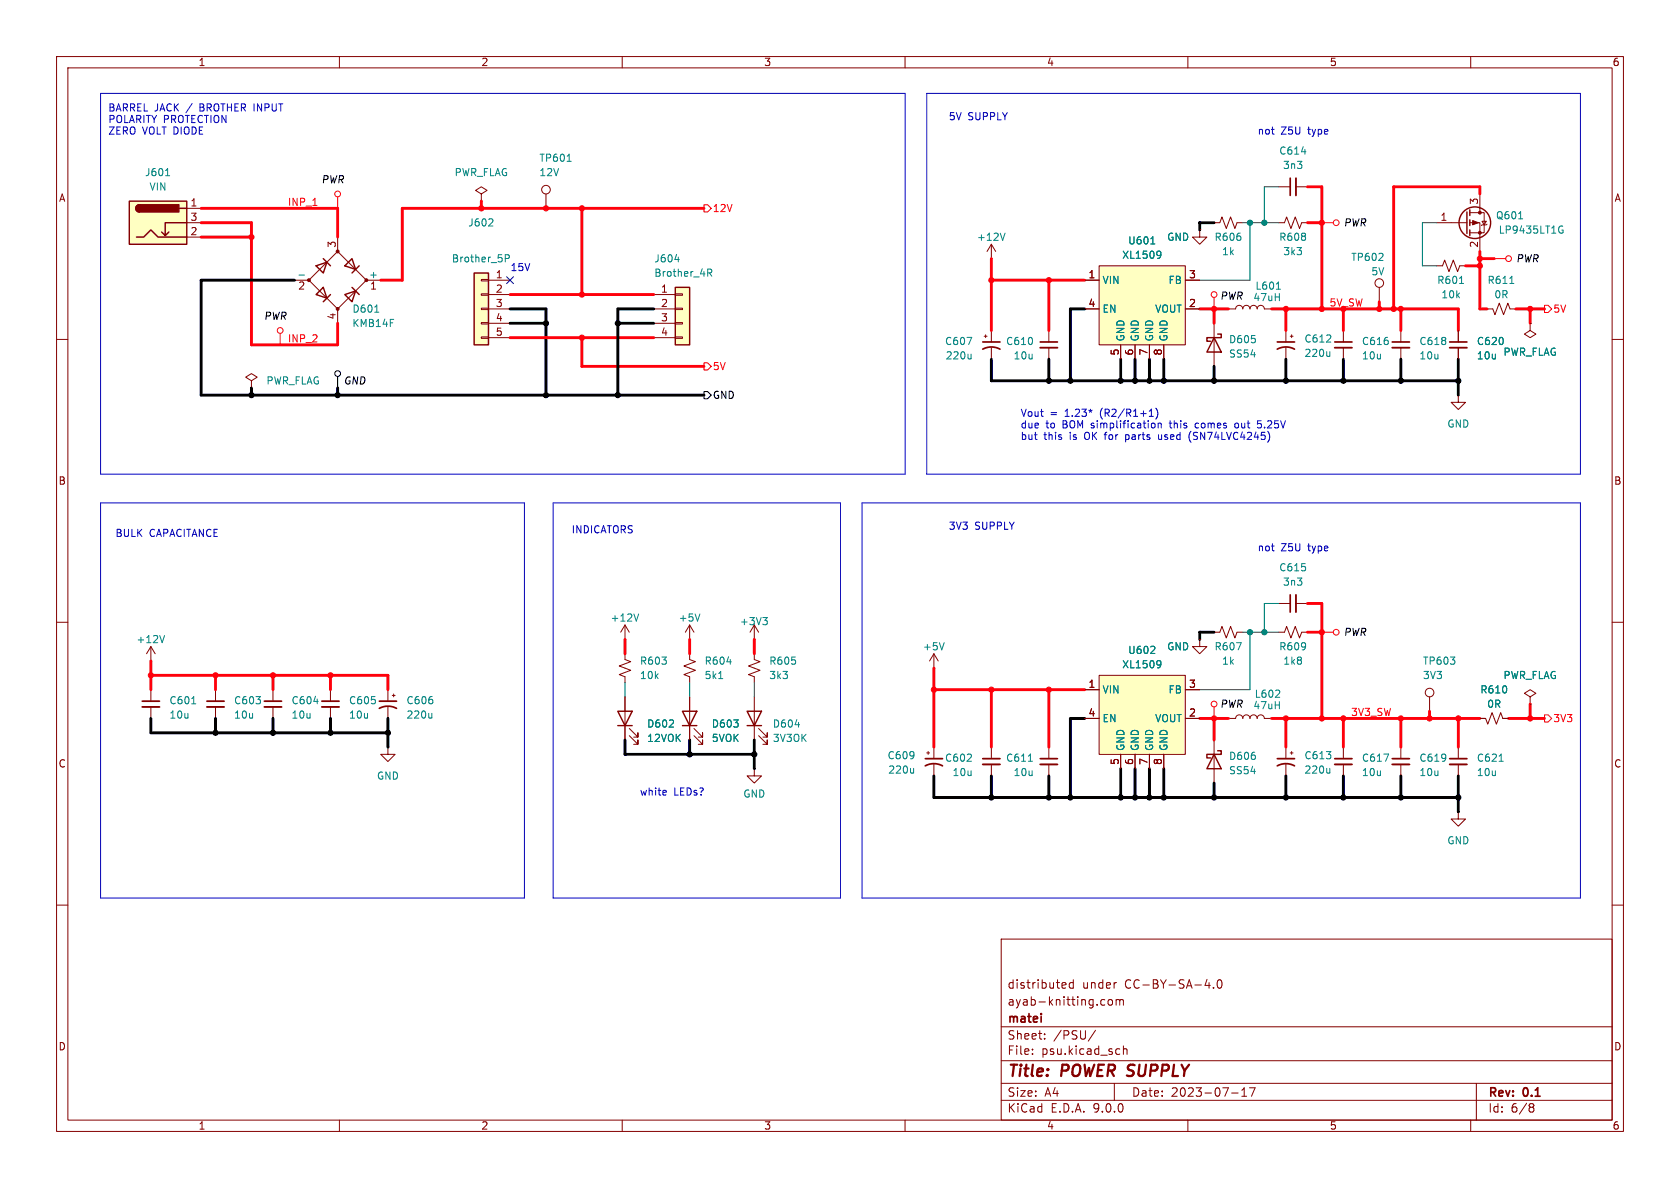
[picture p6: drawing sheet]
<svg xmlns="http://www.w3.org/2000/svg" width="297mm" height="210mm" viewBox="0 0 297 210" stroke-linecap="round" stroke-linejoin="round" font-family="sans-serif">
<path d="M0 0h297v210h-297z" fill="#fff" stroke="#fff" stroke-width=".18"/>
<g fill="none" stroke="#840000" stroke-width=".18">
<path d="M10 10h277v190h-277zM12 12h273v186h-273zM60 10v2M110 10v2M160 10v2M210 10v2M260 10v2M85.1 34.3l1-.6-1-.7-1 .7 1 .6v1.3M85.1 35.6h.1M96.5 34.3v2.5M52.1 49.5h2.5M59.7 44.5l5.1 5-5.1 5.1-5.1-5.1z"/>
<path d="M59.7 41.9v2.6M59.7 54.6v2.6M64.8 49.5h2.5M257.8 58.4v2.1M10 60h2M44.4 67.3l1.1-.6-1.1-.7-1 .7 1 .6v1.3M44.4 68.6h.1M257.8 61.5v2M285 60h2M10 110h2M165.1 118.1h.1M165.1 115.6l-.8 1.2"/>
<path d="M165.1 115.6l.8 1.2M165.1 115.6v2.5M285 110h2M247.6 132.1v2M247.6 135.1v2.1M10 160h2M177 166h108v32h-108zM188.2 173.7l.3 .4-.8 .1M188.4 174.6l-.2 .1M189.7 173.2v1.5M189.7 173.8l-.4-.1-.3 .3v.4l.2 .2h.5M194.9 176.7l.4 .1"/>
<path d="M195.3 177.6l-.4 .1M196 176.8l.2-.1 .4 .1 .1 .6-.2 .2-.3 .1-.2-.1zM197.2 173.7h.2M197.3 176.8l.4-.1 .3 .2M197.3 176.7v1M198 176.9l.2-.2 .3 .1 .1 .9M198 176.9v.8M213.4 173.1l-.4 1.1h1M213.7 173.7v1M214.5 174.6v.1M215.3 173.3l.2-.1a.81 .81 0 0 1 .6 .6 .81 .81 0 0 1-.3 .8l-.1 .1a.81 .81 0 0 1-.4-1.4zM285 160h2"/>
<path d="M60 198v2M110 198v2M160 198v2M177 194.5h108M177 191.5h108M177 187.5h108M177 181.5h108M182.5 186.3v.1M182.5 185.5v.1M184.7 183.6v.1M184.7 182.8v.1M193.7 182.1l-1.3 2"/>
<path d="M197 191.5v3M197.8 185.4l.2 .1M198 186.3l-.2 .1M198.6 184.9v1.5M198.6 185.5l.2-.1 .4 .1v.9M210 198v2M217.7 193.2h1.2M219.5 193.8h.9M219.5 192.7l.5-.4v1.5M220.9 192.3h1l-.7 1.5M260 198v2M261 191.5v6.5"/>
<path d="M270.6 195.1l.4 .1 .2 .2-.3 .3M270.6 195.7h.3M270.9 195.7l.2 .2 .1 .4-.2 .2-.4 .1"/>
<circle cx="96.5" cy="33.5" r=".76"/>
</g>
<path d="M256.3 60.5h3M246.1 134.1h3.1M184.1 179.2v.1M184.1 179.7v1" fill="none" stroke="#840000" stroke-width=".3"/>
<path d="M100.3 28.5h.7M52.9 48.6h.9M66.3 55.2h.7M166.9 113.6l-.4 1.3" fill="none" stroke="#008484" stroke-width=".18"/>
<path d="M256.3 61.5h3M246.1 135.1h3.1" fill="none" stroke="#840000" stroke-width=".33"/>
<g fill="#840000" stroke="#840000" stroke-width=".18">
<circle cx="54.6" cy="49.5" r=".25"/>
<circle cx="59.7" cy="44.4" r=".25"/>
<circle cx="59.7" cy="54.6" r=".25"/>
<circle cx="64.8" cy="49.5" r=".25"/>
</g>
<path d="M55.9 47l1.9-.6-.7 1.9zM55.9 52.1l1.2-1.3 .7 1.9zM57.1 45.7l1.3 1.3M58.4 52.1l-1.3 1.2M61 52.1l1.9-.7-.7 1.9zM62.2 45.7l.7 1.9-1.9-.6zM62.2 50.8l1.3 1.3M63.5 47l-1.3 1.3" fill="none" stroke="#840000" stroke-width=".25"/>
<path d="M119.4 50.8h2.5v10.2h-2.5z" fill="#ffffc2"/>
<path d="M119.4 50.8h2.5v10.2h-2.5z" fill="none" stroke="#840000" stroke-width=".25"/>
<path d="M115.6 52.1h3.8M115.6 54.6h3.8M115.6 57.2h3.8M115.6 59.7h3.8M119.4 51.9h1.2v.3h-1.2zM119.4 54.5h1.2v.2h-1.2zM119.4 57h1.2v.3h-1.2zM119.4 59.6h1.2v.2h-1.2z" fill="none" stroke="#840000" stroke-width=".18"/>
<path d="M119.3 45.9h.8M125.1 47.6h.5l.2 .2-.1 .4h-.6M125.4 48.2l.4 .6" fill="none" stroke="#008484" stroke-width=".18"/>
<path d="M22.9 35.6h10.1v7.6h-10.1z" fill="#ffffc2"/>
<path d="M22.9 35.6h10.1v7.6h-10.1zM24.6 36.2a.64 .64 0 0 0-.6 .6 .64 .64 0 0 0 .6 .7M31.7 36.8h1.3M33 39.4h-3.8v2.3l-.6-.7M24.1 41.9h1.3l1.3-1.3 1.2 1.3h5.1M29.8 41l-.6 .7M109.2 125.7h2.6l-1.3 2.6zM109.2 128.3h2.6M120.6 125.7h2.6l-1.3 2.6zM120.6 128.3h2.6M132.1 125.7h2.5l-1.3 2.6zM132.1 128.3h2.5" fill="none" stroke="#840000" stroke-width=".25"/>
<g fill="#840000" stroke="#840000" stroke-width=".25">
<path d="M24.2 36.4l.4-.2v1.3a.63 .63 0 0 1-.5-.4 .63 .63 0 0 1 .1-.7z"/>
<path d="M24.6 36.2h7v1.3h-7z"/>
</g>
<g fill="none" stroke="#840000" stroke-width=".18">
<path d="M33 36.8h2.6M33 39.4h2.6M33 41.9h2.6M26.7 116.8h.1M26.7 114.3v2.5M26.7 114.3l.7 1.3M26.7 114.3l-.8 1.3M110.5 115.6v1l1 .4-2 .7 2 .8-2 .8 1 .3v1.1M110.5 113h.1M110.5 110.5v2.5M110.5 110.5l.8 1.3M110.5 110.5l-.8 1.3"/>
<path d="M121.9 113h.1M121.9 115.6v1l1 .4-2 .7 2 .8-2 .8 1 .3v1.1M121.9 110.5l-.7 1.3M121.9 110.5l.8 1.3M121.9 110.5v2.5M133.3 113h.1M133.3 115.6v1l1.1 .4-2.1 .7 2.1 .8-2.1 .8 1 .3v1.1M133.3 110.5l-.7 1.3M133.3 110.5l.8 1.3M133.3 110.5v2.5M212.1 113v1.3h1.3l-1.3 1.3-1.3-1.3h1.3M212.1 113h.1"/>
<path d="M214.6 111.8h1l.4-1.1 .8 2.1 .8-2.1 .7 2.1 .4-1h1M226.1 111.8h1l.4-1.1 .7 2.1 .8-2.1 .7 2.1 .4-1h1M226.1 106.7h2M229.1 106.7h2M26.7 121.9v2.1M26.7 125v2M38.1 121.9v2.1M38.1 125v2M48.3 121.9v2.1M48.3 125v2M58.4 121.9v2.1M58.4 125v2"/>
<path d="M68.6 132.1v1.3h-1.3l1.3 1.2 1.2-1.2h-1.2M68.6 132.1h.1M68.6 121.9v2.1M68.6 125v2M69.3 122.9h.5M69.6 122.7v.5M110.5 123.2v7.6M111.3 130l1.5 1.6v-.8v.8h-.8M111.3 128.8l1.5 1.5v-.8v.8h-.8M121.9 123.2v7.6M122.7 130l1.5 1.6v-.8v.8h-.8M122.7 128.8l1.5 1.5v-.8v.8h-.8"/>
<path d="M133.3 135.9v1.3h1.3l-1.3 1.2-1.2-1.2h1.2M133.3 135.9h.1M133.3 123.2v7.6M134.1 130l1.5 1.6v-.8v.8h-.7M134.1 128.8l1.5 1.5v-.8v.8h-.7M163.8 133.1h.5M164.1 132.8v.6M165.1 132.1v2M165.1 135.1v2.1M175.3 132.1v2M175.3 135.1v2.1M185.4 132.1v2"/>
<path d="M185.4 135.1v2.1M217.2 127h1.2a.64 .64 0 0 1 .7-.6 .64 .64 0 0 1 .6 .6 .64 .64 0 0 1 .6-.6 .64 .64 0 0 1 .7 .6 .64 .64 0 0 1 .6-.6 .64 .64 0 0 1 .6 .6 .64 .64 0 0 1 .7-.6 .64 .64 0 0 1 .6 .6h1.3M227.3 132.1v2M227.3 135.1v2.1M228.1 133.1h.5M228.3 132.8v.6M237.5 132.1v2M237.5 135.1v2.1M257.8 132.1v2M257.8 135.1v2.1M261.6 127h1l.4 1 .8-2 .7 2 .8-2 .4 1h1M257.8 143.5v1.3h-1.3l1.3 1.3 1.3-1.3h-1.3"/>
<path d="M257.8 143.5h.1"/>
</g>
<g fill="none" stroke="#008484" stroke-width=".18">
<path d="M29.3 31.1h.7M29.1 112.3l-.4 1.3M112.9 108.5l-.4 1.3M123.7 108.5l-.4 1.3M127.1 120h.7M128.5 117h.8M134.9 109.2h.7l-.4 .4M135.4 109.6l.2 .3v.3l-.2 .2M218.6 113.6h.8l-.5 1.3M33.9 124.4h.7M55.5 124h.8M76.3 126.1v.8"/>
<path d="M76.3 126.8l-.1 .1M140.6 128.1h.8M161.5 135.8v.9M161.5 136.6l-.2 .1M181.8 134.6h.7M225.5 123.3h.7M226.2 122.1v.4M235.1 135.8v.9M235.1 136.6l-.2 .1M244.6 133.3h.9l-.6 1.3M265 134.6h.8"/>
</g>
<g fill="none" stroke="#840000" stroke-width=".3">
<path d="M228.1 105.2v3M25.1 124h3.1M36.6 124h3M46.7 124h3.1M56.9 124h3M67.1 125.2a3.2 3.2 0 0 1 3 0M67.1 124h3M163.6 135.4a3.2 3.2 0 0 1 3 0M163.6 134.1h3M173.7 134.1h3.1M183.9 134.1h3M225.8 135.4a3.2 3.2 0 0 1 3.1 0"/>
<path d="M225.8 134.1h3.1M236 134.1h3M256.3 134.1h3"/>
</g>
<path d="M229.1 105.2v3M25.1 125h3.1M36.6 125h3M46.7 125h3.1M56.9 125h3M173.7 135.1h3.1M183.9 135.1h3M236 135.1h3M256.3 135.1h3" fill="none" stroke="#840000" stroke-width=".33"/>
<path d="M194.3 119.4h15.2v14h-15.2z" fill="#ffffc2"/>
<g fill="none" stroke="#840000" stroke-width=".18">
<path d="M214.6 39.4h1l.4-1 .8 2 .8-2 .7 2 .4-1h1M226.1 39.4h1l.4-1 .7 2 .8-2 .7 2 .4-1h1M226.1 33h2M229.1 33h2M174 59.4h.5M174.2 59.2v.5M175.3 45.7h.1M175.3 43.2l.7 1.3M175.3 43.2l-.8 1.3M175.3 43.2v2.5M175.3 58.4v2.1M185.4 58.4v2.1"/>
<path d="M212.1 40.6v1.3h1.3l-1.3 1.3-1.3-1.3h1.3M212.1 40.6h.1M217.2 54.6h1.2a.64 .64 0 0 1 .7-.6 .64 .64 0 0 1 .6 .6 .64 .64 0 0 1 .6-.6 .64 .64 0 0 1 .7 .6 .64 .64 0 0 1 .6-.6 .64 .64 0 0 1 .6 .6 .64 .64 0 0 1 .7-.6 .64 .64 0 0 1 .6 .6h1.3M237.5 58.4v2.1M254 47h1l.4-1 .8 2 .7-2 .8 2 .4-1h1M262.9 54.6h1l.4 1 .7-2 .8 2 .8-2 .4 1h1M175.3 61.5v2M185.4 61.5v2M237.5 61.5v2M194.3 119.4h15.2v14h-15.2zM191.8 121.9h2.5M191.8 127h2.5"/>
<path d="M198.1 133.4v2.5M200.7 133.4v2.5M203.2 133.4v2.5M205.7 133.4v2.5M209.5 121.9h2.6M209.5 127h2.6M214.6 130.8v7.6"/>
</g>
<path d="M230.1 26.8h.8M170.9 59.6h.9l-.6 1.3M177.7 41.2l-.4 1.3M225.6 51.1h.8M258 50.1h.7M266.9 50.1h.7M171.7 62.6v.9M171.7 63.3l-.2 .2M203.4 115.5h.8M204.1 114.4v.4M204.7 116.8l.5 .1a.84 .84 0 0 1-.3 1.2M205.2 117.3l-.2 .3h-.3" fill="none" stroke="#008484" stroke-width=".18"/>
<path d="M214.6 133.4l1.3 2.5h-2.5zM215.3 132.7h.6v.7h-2.5v.6h.6" fill="none" stroke="#840000" stroke-width=".25"/>
<path d="M228.1 31.5v3M173.7 61.7a3.2 3.2 0 0 1 3.1 0M173.7 60.5h3.1M183.9 60.5h3M236 60.5h3" fill="none" stroke="#840000" stroke-width=".3"/>
<path d="M229.1 31.5v3M183.9 61.5h3M236 61.5h3" fill="none" stroke="#840000" stroke-width=".33"/>
<path d="M83.8 48.3h2.6v12.7h-2.6z" fill="#ffffc2"/>
<path d="M83.8 48.3h2.6v12.7h-2.6zM214.6 59.7l1.3 2.5h-2.5zM215.3 59.1h.6v.6h-2.5v.6h.6" fill="none" stroke="#840000" stroke-width=".25"/>
<g fill="none" stroke="#840000" stroke-width=".18">
<path d="M85.1 49.4h1.3v.3h-1.3zM85.1 51.9h1.3v.3h-1.3zM85.1 54.5h1.3v.2h-1.3zM85.1 57h1.3v.3h-1.3zM85.1 59.6h1.3v.2h-1.3zM86.4 49.5h3.8M86.4 52.1h3.8M86.4 54.6h3.8M86.4 57.2h3.8M86.4 59.7h3.8M214.6 57.2v7.6M227.3 58.4v2.1"/>
<path d="M228.1 59.4h.5M228.3 59.2v.5M227.3 61.5v2"/>
</g>
<path d="M87 38.7l.1 .2v.3l-.7 .7h.7M89.3 45.7l.6-.1 .1-.1v-.3l-.7-.2v1.3M235.1 62.2v.8M235.1 62.9l-.2 .1" fill="none" stroke="#008484" stroke-width=".18"/>
<path d="M225.8 61.7a3.2 3.2 0 0 1 3.1 0M225.8 60.5h3.1" fill="none" stroke="#840000" stroke-width=".3"/>
<path d="M194.3 47h15.2v14h-15.2z" fill="#ffffc2"/>
<g fill="none" stroke="#840000" stroke-width=".18">
<path d="M254 39.4h5.3M259.8 37.6h2.6v3.5h-2.6M259.8 39.4h1.8v5.1M261.6 34.3v3.3M262 39.1h.8l-.4 .7zM262.9 39.6l-.1 .2h-.8l-.1 .1M191.8 49.5h2.5M191.8 54.6h2.5M194.3 47h15.2v14h-15.2zM209.5 49.5h2.6M209.5 54.6h2.6M212.1 40.6h.1"/>
<path d="M243.8 50.8v2.5M247.6 58.4v2.1M257.8 58.4v2.1M270.5 57.2v1.2l1 .7-1 .6-1-.6 1-.7M270.5 57.2h.1M198.1 61v2.5M200.7 61v2.5M203.2 61v2.5M205.7 61v2.5M247.6 61.5v2M257.8 69.9v1.2h-1.3l1.3 1.3 1.3-1.3h-1.3M257.8 69.9h.1"/>
<path d="M257.8 61.5v2M212.1 113h.1M110.5 123.2v2.5M110.5 128.3v2.5M121.9 123.2v2.5M121.9 128.3v2.5M191.8 121.9h2.5M191.8 127h2.5M198.1 133.4v2.5M200.7 133.4v2.5M203.2 133.4v2.5M205.7 133.4v2.5"/>
<path d="M209.5 121.9h2.6M209.5 127h2.6M252.7 123.2v2.5M261.6 127h1M265.7 127h1M270.5 123.2l1-.6-1-.7-1 .7 1 .6v1.3M270.5 124.5h.1"/>
<circle cx="243.8" cy="50" r=".76"/>
<circle cx="252.7" cy="122.4" r=".76"/>
</g>
<path d="M268.5 38.7h.7M203.4 43.1h.8M204.7 44.4l.5 .1a.84 .84 0 0 1-.3 1.2M205.2 44.9l-.2 .3h-.3M275.8 40h.5M276.1 40.7h.2v.4l-.2 .1h-.3M203.4 115.5h.8M204.1 114.4v.4M204.7 116.8l.5 .1a.84 .84 0 0 1-.3 1.2M205.2 117.3l-.2 .3h-.3" fill="none" stroke="#008484" stroke-width=".18"/>
<path d="M246.1 60.5h3.1" fill="none" stroke="#840000" stroke-width=".3"/>
<path d="M246.1 61.5h3.1" fill="none" stroke="#840000" stroke-width=".33"/>
<g fill="none" stroke="#840000" stroke-width=".25">
<path d="M259.3 37.5v3.8M259.8 37.1v1M259.8 38.9v1M259.8 40.6v1.1"/>
<circle cx="260.7" cy="39.4" r="2.79"/>
</g>
<g fill="#840000" stroke="#840000" stroke-width=".18">
<path d="M260.3 39l1.1 .4-1.1 .4z"/>
<circle cx="261.6" cy="37.6" r=".25"/>
<circle cx="261.6" cy="41.1" r=".25"/>
</g>
<g fill="none" stroke="#ff000b" stroke-width=".18">
<path d="M55.3 36.3h.7M59.7 34.8v2M124.5 36.2h.6l.6 .6-.6 .7h-.6zM233.7 39.4h2M49.5 58.9v2.1M214.6 52.6v2M264.2 45.7h2M273 54h.7l.6 .6-.6 .6h-.7zM124.5 64.1h.6l.6 .7-.6 .6h-.6zM233.7 111.8h2M214.6 125v2M273 126.4h.7l.6 .6-.6 .6h-.7z"/>
<circle cx="59.7" cy="34.3" r=".51"/>
<circle cx="236.2" cy="39.4" r=".51"/>
<circle cx="49.5" cy="58.4" r=".51"/>
<circle cx="214.6" cy="52.1" r=".51"/>
<circle cx="266.7" cy="45.7" r=".51"/>
<circle cx="236.2" cy="111.8" r=".51"/>
<circle cx="214.6" cy="124.5" r=".51"/>
</g>
<g fill="none" stroke="#000" stroke-width=".18">
<path d="M59.7 66.5v2.1M124.5 69.2h.6l.6 .7-.6 .6h-.6z"/>
<circle cx="59.7" cy="66" r=".51"/>
</g>
<g fill="none" stroke="#0000c2" stroke-width=".18">
<path d="M17.8 16.5h142.2v67.3h-142.2zM163.8 16.5h115.6v67.3h-115.6zM193.1 72.5l-.3 .1M199 76.8v1.3M199 77.6l.1 .1M199.1 76.8l-.1 .1M203.2 73.6h.7M203.4 72.5l.1-.2v1.3M203.8 74.8l.3 .1 .1 .1-.1 .5-.3 .1M204.3 72.2a1.46 1.46 0 0 1 0 1.9M204.8 74.9l.1-.1 .3 .1 .1 .7M204.8 74.8v.8"/>
<path d="M204.8 76.8v.7l.4 .2M210.5 76.3a1.47 1.47 0 0 0 .1 1.9M211.5 74.8l-.2 .2v.4l.2 .2M218.7 74.8l-.3 .1-.1 .1 .1 .5 .3 .1M222.3 75.5l.2 .1h.4M223 74.4h-.7v.6l.2-.1h.4M17.8 88.9h74.9v69.9h-74.9zM97.8 88.9h50.8v69.9h-50.8zM152.4 88.9h127v69.9h-127zM117.6 139.7l.2 .3-.6 .1M117.7 140.5l-.1 .1"/>
</g>
<g fill="none" stroke="#ff000b" stroke-width=".51">
<path d="M35.6 39.4h8.8v21.6h15.3v-3.8M35.6 36.8h24.1v5.1M85.1 35.6v1.2M102.9 36.8v15.3M124.5 36.8h-53.4v12.7h-3.8M231.1 33h2.6v21.6M231.1 39.4h2.6M261.6 34.3v-1.3h-15.2v21.6M35.6 41.9h8.8M90.2 52.1h25.4M90.2 59.7h25.4M102.9 59.7v5.1h21.6"/>
<path d="M175.3 45.7v12.7M175.3 49.5h16.5M185.4 49.5v8.9M212.1 54.6h5.1M214.6 54.6v2.6M224.8 54.6h33v3.8M227.3 54.6v3.8M237.5 54.6v3.8M243.8 53.3v1.3M247.6 54.6v3.8M259.1 47h2.5M261.6 44.5v10.1h1.3"/>
<path d="M261.6 45.7h2.6M268 54.6h5M270.5 54.6v2.6M26.7 116.8v5.1M26.7 119.4h41.9v2.5M38.1 119.4v2.5M48.3 119.4v2.5M58.4 119.4v2.5M110.5 113v2.6M121.9 113v2.6M133.3 113v2.6M165.1 118.1v14"/>
<path d="M231.1 106.7h2.6v20.3M231.1 111.8h2.6M165.1 121.9h26.7M175.3 121.9v10.2M185.4 121.9v10.2M212.1 127h5.1M214.6 127v3.8M224.8 127h36.8M227.3 127v5.1M237.5 127v5.1M247.6 127v5.1M252.7 125.7v1.3"/>
<path d="M257.8 127v5.1M266.7 127h6.3M270.5 124.5v2.5"/>
</g>
<g fill="none" stroke="#000" stroke-width=".51">
<path d="M214.6 39.4h-2.5v1.2M52.1 49.5h-16.5v20.4h88.9M90.2 54.6h6.3v15.3M90.2 57.2h6.3M109.2 57.2h6.4M115.6 54.6h-6.4v15.3M191.8 54.6h-2.6v12.7M44.4 68.6v1.3M59.7 68.6v1.3M175.3 63.5v3.8h82.5M185.4 63.5v3.8M198.1 63.5v3.8"/>
<path d="M200.7 63.5v3.8M203.2 63.5v3.8M205.7 63.5v3.8M214.6 64.8v2.5M227.3 63.5v3.8M237.5 63.5v3.8M247.6 63.5v3.8M257.8 63.5v6.4M214.6 111.8h-2.5v1.2M26.7 127v2.5h41.9M38.1 127v2.5M48.3 127v2.5"/>
<path d="M58.4 127v2.5M68.6 127v5.1M110.5 130.8v2.6h22.8M121.9 130.8v2.6M133.3 130.8v5.1M165.1 137.2v3.8h92.7M175.3 137.2v3.8M185.4 137.2v3.8M191.8 127h-2.6v14M198.1 135.9v5.1M200.7 135.9v5.1M203.2 135.9v5.1"/>
<path d="M205.7 135.9v5.1M214.6 138.4v2.6M227.3 137.2v3.8M237.5 137.2v3.8M247.6 137.2v3.8M257.8 137.2v6.3"/>
</g>
<path d="M219.7 39.4h6.4M221 39.4v10.1h-8.9M226.1 33h-2.6v6.4M254 39.4h-2.5v7.6h2.5M219.7 111.8h6.4M221 111.8v10.1h-8.9M226.1 106.7h-2.6v5.1M110.5 120.7v2.5M121.9 120.7v2.5M133.3 120.7v2.5" fill="none" stroke="#008400" stroke-width=".18"/>
<path d="M89.6 48.9l1.2 1.2M90.8 48.9l-1.2 1.2" fill="none" stroke="#000084" stroke-width=".18"/>
<g fill="#ff000b" stroke="#ff000b" stroke-width=".18">
<circle cx="185.4" cy="49.5" r=".46"/>
<circle cx="175.3" cy="49.5" r=".46"/>
<circle cx="261.6" cy="47" r=".46"/>
<circle cx="261.6" cy="45.7" r=".46"/>
<circle cx="247.6" cy="54.6" r=".46"/>
<circle cx="243.8" cy="54.6" r=".46"/>
<circle cx="246.4" cy="54.6" r=".46"/>
<circle cx="270.5" cy="54.6" r=".46"/>
<circle cx="175.3" cy="121.9" r=".46"/>
<circle cx="233.7" cy="39.4" r=".46"/>
<circle cx="227.3" cy="54.6" r=".46"/>
<circle cx="233.7" cy="54.6" r=".46"/>
<circle cx="214.6" cy="54.6" r=".46"/>
<circle cx="257.8" cy="127" r=".46"/>
<circle cx="252.7" cy="127" r=".46"/>
<circle cx="247.6" cy="127" r=".46"/>
<circle cx="270.5" cy="127" r=".46"/>
<circle cx="185.4" cy="121.9" r=".46"/>
<circle cx="165.1" cy="121.9" r=".46"/>
<circle cx="26.7" cy="119.4" r=".46"/>
<circle cx="58.4" cy="119.4" r=".46"/>
<circle cx="48.3" cy="119.4" r=".46"/>
<circle cx="38.1" cy="119.4" r=".46"/>
<circle cx="44.4" cy="41.9" r=".46"/>
<circle cx="214.6" cy="127" r=".46"/>
<circle cx="227.3" cy="127" r=".46"/>
<circle cx="233.7" cy="127" r=".46"/>
<circle cx="233.7" cy="111.8" r=".46"/>
<circle cx="237.5" cy="127" r=".46"/>
<circle cx="102.9" cy="36.8" r=".46"/>
<circle cx="85.1" cy="36.8" r=".46"/>
<circle cx="96.5" cy="36.8" r=".46"/>
<circle cx="102.9" cy="52.1" r=".46"/>
<circle cx="102.9" cy="59.7" r=".46"/>
</g>
<g fill="#000" stroke="#000" stroke-width=".18">
<circle cx="96.5" cy="57.2" r=".46"/>
<circle cx="109.2" cy="57.2" r=".46"/>
<circle cx="44.4" cy="69.9" r=".46"/>
<circle cx="59.7" cy="69.9" r=".46"/>
<circle cx="96.5" cy="69.9" r=".46"/>
<circle cx="109.2" cy="69.9" r=".46"/>
<circle cx="185.4" cy="67.3" r=".46"/>
<circle cx="189.2" cy="67.3" r=".46"/>
<circle cx="198.1" cy="67.3" r=".46"/>
<circle cx="200.7" cy="67.3" r=".46"/>
<circle cx="203.2" cy="67.3" r=".46"/>
<circle cx="205.7" cy="67.3" r=".46"/>
<circle cx="214.6" cy="67.3" r=".46"/>
<circle cx="227.3" cy="67.3" r=".46"/>
<circle cx="237.5" cy="67.3" r=".46"/>
<circle cx="247.6" cy="67.3" r=".46"/>
<circle cx="257.8" cy="67.3" r=".46"/>
<circle cx="38.1" cy="129.5" r=".46"/>
<circle cx="48.3" cy="129.5" r=".46"/>
<circle cx="58.4" cy="129.5" r=".46"/>
<circle cx="68.6" cy="129.5" r=".46"/>
<circle cx="121.9" cy="133.4" r=".46"/>
<circle cx="133.3" cy="133.4" r=".46"/>
<circle cx="175.3" cy="141" r=".46"/>
<circle cx="185.4" cy="141" r=".46"/>
<circle cx="189.2" cy="141" r=".46"/>
<circle cx="198.1" cy="141" r=".46"/>
<circle cx="200.7" cy="141" r=".46"/>
<circle cx="203.2" cy="141" r=".46"/>
<circle cx="205.7" cy="141" r=".46"/>
<circle cx="214.6" cy="141" r=".46"/>
<circle cx="227.3" cy="141" r=".46"/>
<circle cx="237.5" cy="141" r=".46"/>
<circle cx="247.6" cy="141" r=".46"/>
<circle cx="257.8" cy="141" r=".46"/>
</g>
<g fill="#008400" stroke="#008400" stroke-width=".18">
<circle cx="221" cy="39.4" r=".46"/>
<circle cx="223.5" cy="39.4" r=".46"/>
<circle cx="223.5" cy="111.8" r=".46"/>
<circle cx="221" cy="111.8" r=".46"/>
</g>
<g font-size="2.8" fill="#840000">
<text x="178" y="190.9">Title:</text>
<text x="187.7" y="190.9">POWER SUPPLY</text>
</g>
<g font-size="2.1" fill="#840000">
<text x="178" y="178">ayab-knitting.com</text>
<text x="178" y="175">distributed</text>
<text x="191.3" y="175">under</text>
<text x="198.9" y="175">CC-BY-SA-4.0</text>
<text x="178" y="184">Sheet:</text>
<text x="178" y="181.2">matei</text>
<text x="186.2" y="184">/PSU/</text>
<text x="178" y="186.7">File:</text>
<text x="184.1" y="186.7">psu.kicad_sch</text>
<text x="178" y="196.9">KiCad</text>
<text x="178" y="194.1">Size:</text>
<text x="184.7" y="194.1">A4</text>
<text x="185.7" y="196.9">E.D.A.</text>
<text x="193.3" y="196.9">9.0.0</text>
<text x="200" y="194.1">Date:</text>
<text x="207" y="194.1">2023-07-17</text>
<text x="263" y="194.3">Rev:</text>
<text x="263" y="196.9">Id:</text>
<text x="267.1" y="196.9">6/8</text>
<text x="269.4" y="194.3">0.1</text>
</g>
<g font-size="1.8" fill="#840000">
<text x="35" y="11.9">1</text>
<text x="85" y="11.9">2</text>
<text x="135" y="11.9">3</text>
<text x="185" y="11.9">4</text>
<text x="235" y="11.9">5</text>
<text x="285" y="11.9">6</text>
<text x="10.3" y="35.9">A</text>
<text x="285.3" y="35.9">A</text>
<text x="33.6" y="36.6">1</text>
<text x="33.6" y="39.1">3</text>
<text x="33.6" y="41.7">2</text>
<text x="254.6" y="39.1">1</text>
<text x="261.4" y="36.3" transform="rotate(-90 261.4 36.3)">3</text>
<text x="59.4" y="43.9" transform="rotate(-90 59.4 43.9)">3</text>
<text x="261.4" y="43.9" transform="rotate(-90 261.4 43.9)">2</text>
<text x="52.6" y="51.5">2</text>
<text x="65.3" y="51.5">1</text>
<text x="87.6" y="49.3">1</text>
<text x="87.6" y="51.8">2</text>
<text x="116.8" y="51.8">1</text>
<text x="192.3" y="49.3">1</text>
<text x="210.1" y="49.3">3</text>
<text x="59.4" y="56.6" transform="rotate(-90 59.4 56.6)">4</text>
<text x="87.6" y="54.4">3</text>
<text x="87.6" y="56.9">4</text>
<text x="87.6" y="59.4">5</text>
<text x="116.8" y="54.4">2</text>
<text x="116.8" y="56.9">3</text>
<text x="116.8" y="59.4">4</text>
<text x="192.3" y="54.4">4</text>
<text x="210.1" y="54.4">2</text>
<text x="197.9" y="62.9" transform="rotate(-90 197.9 62.9)">5</text>
<text x="200.4" y="62.9" transform="rotate(-90 200.4 62.9)">6</text>
<text x="202.9" y="62.9" transform="rotate(-90 202.9 62.9)">7</text>
<text x="205.5" y="62.9" transform="rotate(-90 205.5 62.9)">8</text>
<text x="10.3" y="85.9">B</text>
<text x="285.3" y="85.9">B</text>
<text x="192.3" y="121.7">1</text>
<text x="210.1" y="121.7">3</text>
<text x="192.3" y="126.7">4</text>
<text x="210.1" y="126.7">2</text>
<text x="10.3" y="135.9">C</text>
<text x="197.9" y="135.3" transform="rotate(-90 197.9 135.3)">5</text>
<text x="200.4" y="135.3" transform="rotate(-90 200.4 135.3)">6</text>
<text x="202.9" y="135.3" transform="rotate(-90 202.9 135.3)">7</text>
<text x="205.5" y="135.3" transform="rotate(-90 205.5 135.3)">8</text>
<text x="285.3" y="135.9">C</text>
<text x="10.3" y="185.9">D</text>
<text x="285.3" y="185.9">D</text>
<text x="35" y="199.9">1</text>
<text x="85" y="199.9">2</text>
<text x="135" y="199.9">3</text>
<text x="185" y="199.9">4</text>
<text x="235" y="199.9">5</text>
<text x="285" y="199.9">6</text>
</g>
<g font-size="1.8" fill="#0000c2">
<text x="19" y="19.8">BARREL JACK</text>
<text x="19" y="21.8">POLARITY PROTECTION</text>
<text x="19" y="23.9">ZERO VOLT DIODE</text>
<text x="33.1" y="19.8">/</text>
<text x="35.6" y="19.8">BROTHER INPUT</text>
<text x="167.6" y="21.3">5V</text>
<text x="171.1" y="21.3">SUPPLY</text>
<text x="222.2" y="23.9">not</text>
<text x="226.4" y="23.9">Z5U</text>
<text x="231.4" y="23.9">type</text>
<text x="90.2" y="48">15V</text>
<text x="180.3" y="73.8">Vout</text>
<text x="180.3" y="75.8">due</text>
<text x="180.3" y="77.9">but</text>
<text x="184.5" y="77.9">this</text>
<text x="184.9" y="75.8">to</text>
<text x="185.6" y="73.8">=</text>
<text x="187.9" y="75.8">BOM simplification</text>
<text x="188.4" y="73.8">1.23*</text>
<text x="189.2" y="77.9">is</text>
<text x="192" y="77.9">OK for</text>
<text x="194.7" y="73.8">(R2/R1+1)</text>
<text x="199.6" y="77.9">parts</text>
<text x="205.6" y="77.9">used</text>
<text x="207.3" y="75.8">this</text>
<text x="211.2" y="77.9">(SN74LVC4245)</text>
<text x="212" y="75.8">comes</text>
<text x="219.2" y="75.8">out</text>
<text x="223.4" y="75.8">5.25V</text>
<text x="20.3" y="95">BULK</text>
<text x="26.4" y="95">CAPACITANCE</text>
<text x="101" y="94.4">INDICATORS</text>
<text x="167.6" y="93.7">3V3</text>
<text x="172.3" y="93.7">SUPPLY</text>
<text x="222.2" y="97.5">not</text>
<text x="226.4" y="97.5">Z5U</text>
<text x="231.4" y="97.5">type</text>
<text x="113" y="140.7">white</text>
<text x="119.1" y="140.7">LEDs?</text>
</g>
<g font-size="1.8" fill="#008484">
<text x="95.3" y="28.8">TP601</text>
<text x="226.1" y="27.5">C614</text>
<text x="25.5" y="31.3">J601</text>
<text x="26.3" y="33.9">VIN</text>
<text x="80.3" y="31.3">PWR_FLAG</text>
<text x="95.3" y="31.3">12V</text>
<text x="226.7" y="30.1">3n3</text>
<text x="82.7" y="40.2">J602</text>
<text x="264.4" y="39">Q601</text>
<text x="264.9" y="41.5">LP9435LT1G</text>
<text x="79.8" y="46.6">Brother_5P</text>
<text x="115.6" y="46.6">J604</text>
<text x="172.6" y="42.8">+12V</text>
<text x="198.3" y="45.9">XL1509</text>
<text x="199.3" y="43.4">U601</text>
<text x="206.2" y="42.8">GND</text>
<text x="214.6" y="42.8">R606</text>
<text x="215.9" y="45.3">1k</text>
<text x="226" y="42.8">R608</text>
<text x="226.8" y="45.3">3k3</text>
<text x="238.8" y="46.3">TP602</text>
<text x="65.2" y="49.3">+</text>
<text x="115.6" y="49.1">Brother_4R</text>
<text x="194.8" y="50.4">VIN</text>
<text x="206.5" y="50.4">FB</text>
<text x="221.5" y="53.4">47uH</text>
<text x="221.9" y="51.4">L601</text>
<text x="242.3" y="48.9">5V</text>
<text x="254" y="50.4">R601</text>
<text x="254.7" y="52.9">10k</text>
<text x="262.9" y="50.4">R611</text>
<text x="264.1" y="52.9">0R</text>
<text x="62.2" y="58">KMB14F</text>
<text x="62.2" y="55.5">D601</text>
<text x="194.8" y="55.5">EN</text>
<text x="204.1" y="55.5">VOUT</text>
<text x="167" y="61.2">C607</text>
<text x="167.1" y="63.7">220u</text>
<text x="177.8" y="61.2">C610</text>
<text x="179.1" y="63.7">10u</text>
<text x="199" y="60.5" transform="rotate(-90 199 60.5)">GND</text>
<text x="201.5" y="60.5" transform="rotate(-90 201.5 60.5)">GND</text>
<text x="204.1" y="60.5" transform="rotate(-90 204.1 60.5)">GND</text>
<text x="206.6" y="60.5" transform="rotate(-90 206.6 60.5)">GND</text>
<text x="217.2" y="60.9">D605</text>
<text x="217.2" y="63.4">SS54</text>
<text x="230.5" y="60.8">C612</text>
<text x="230.5" y="63.3">220u</text>
<text x="240.7" y="61.2">C616</text>
<text x="240.7" y="63.7">10u</text>
<text x="250.8" y="61.2">C618</text>
<text x="250.8" y="63.7">10u</text>
<text x="261" y="61.2">C620</text>
<text x="261" y="63.7">10u</text>
<text x="265.7" y="63.1">PWR_FLAG</text>
<text x="47" y="68.2">PWR_FLAG</text>
<text x="255.8" y="75.8">GND</text>
<text x="226.1" y="101.2">C615</text>
<text x="226.7" y="103.7">3n3</text>
<text x="24" y="113.9">+12V</text>
<text x="107.8" y="110.1">+12V</text>
<text x="119.9" y="110.1">+5V</text>
<text x="130.7" y="110.7">+3V3</text>
<text x="113" y="117.7">R603</text>
<text x="124.5" y="117.7">R604</text>
<text x="135.9" y="117.7">R605</text>
<text x="163.1" y="115.2">+5V</text>
<text x="198.3" y="118.3">XL1509</text>
<text x="199.3" y="115.8">U602</text>
<text x="206.2" y="115.2">GND</text>
<text x="214.6" y="115.2">R607</text>
<text x="215.9" y="117.7">1k</text>
<text x="226" y="115.2">R609</text>
<text x="226.8" y="117.7">1k8</text>
<text x="251.5" y="117.7">TP603</text>
<text x="29.9" y="124.7">C601</text>
<text x="41.3" y="124.7">C603</text>
<text x="51.4" y="124.7">C604</text>
<text x="61.6" y="124.7">C605</text>
<text x="71.8" y="124.7">C606</text>
<text x="113" y="120.2">10k</text>
<text x="124.5" y="120.2">5k1</text>
<text x="135.9" y="120.2">3k3</text>
<text x="194.8" y="122.8">VIN</text>
<text x="206.5" y="122.8">FB</text>
<text x="221.5" y="125.6">47uH</text>
<text x="221.7" y="123.5">L602</text>
<text x="251.5" y="120.2">3V3</text>
<text x="261.6" y="122.8">R610</text>
<text x="262.8" y="125.3">0R</text>
<text x="265.7" y="120.2">PWR_FLAG</text>
<text x="29.9" y="127.2">10u</text>
<text x="41.3" y="127.2">10u</text>
<text x="51.4" y="127.2">10u</text>
<text x="61.6" y="127.2">10u</text>
<text x="71.8" y="127.2">220u</text>
<text x="114.3" y="128.8">D602</text>
<text x="114.3" y="131.4">12VOK</text>
<text x="125.7" y="128.8">D603</text>
<text x="125.7" y="131.4">5VOK</text>
<text x="136.5" y="128.8">D604</text>
<text x="136.5" y="131.4">3V3OK</text>
<text x="194.8" y="127.9">EN</text>
<text x="204.1" y="127.9">VOUT</text>
<text x="156.8" y="134.4">C609</text>
<text x="156.9" y="137">220u</text>
<text x="167" y="134.9">C602</text>
<text x="168.3" y="137.4">10u</text>
<text x="177.8" y="134.9">C611</text>
<text x="179.1" y="137.4">10u</text>
<text x="199" y="132.8" transform="rotate(-90 199 132.8)">GND</text>
<text x="201.5" y="132.8" transform="rotate(-90 201.5 132.8)">GND</text>
<text x="204.1" y="132.8" transform="rotate(-90 204.1 132.8)">GND</text>
<text x="206.6" y="132.8" transform="rotate(-90 206.6 132.8)">GND</text>
<text x="217.2" y="134.5">D606</text>
<text x="217.2" y="137.1">SS54</text>
<text x="230.5" y="134.4">C613</text>
<text x="230.5" y="137">220u</text>
<text x="240.7" y="134.9">C617</text>
<text x="240.7" y="137.4">10u</text>
<text x="250.8" y="134.9">C619</text>
<text x="250.8" y="137.4">10u</text>
<text x="261" y="134.9">C621</text>
<text x="261" y="137.4">10u</text>
<text x="66.5" y="138">GND</text>
<text x="131.3" y="141.2">GND</text>
<text x="255.8" y="149.5">GND</text>
</g>
<g font-size="1.8">
<text x="56.8" y="32.6">PWR</text>
<text x="237.5" y="40.2">PWR</text>
<text x="268" y="46.6">PWR</text>
<text x="215.6" y="53.2">PWR</text>
<text x="46.6" y="56.7">PWR</text>
<text x="60.7" y="68.2">GND</text>
<text x="125.9" y="70.7">GND</text>
<text x="237.5" y="112.6">PWR</text>
<text x="215.6" y="125.3">PWR</text>
</g>
<g font-size="1.8" fill="#ff000b">
<text x="50.8" y="36.5">INP_1</text>
<text x="125.9" y="37.7">12V</text>
<text x="234.9" y="54.3">5V_SW</text>
<text x="274.5" y="55.5">5V</text>
<text x="50.8" y="60.6">INP_2</text>
<text x="125.9" y="65.6">5V</text>
<text x="238.8" y="126.7">3V3_SW</text>
<text x="274.5" y="127.9">3V3</text>
</g>
</svg>
